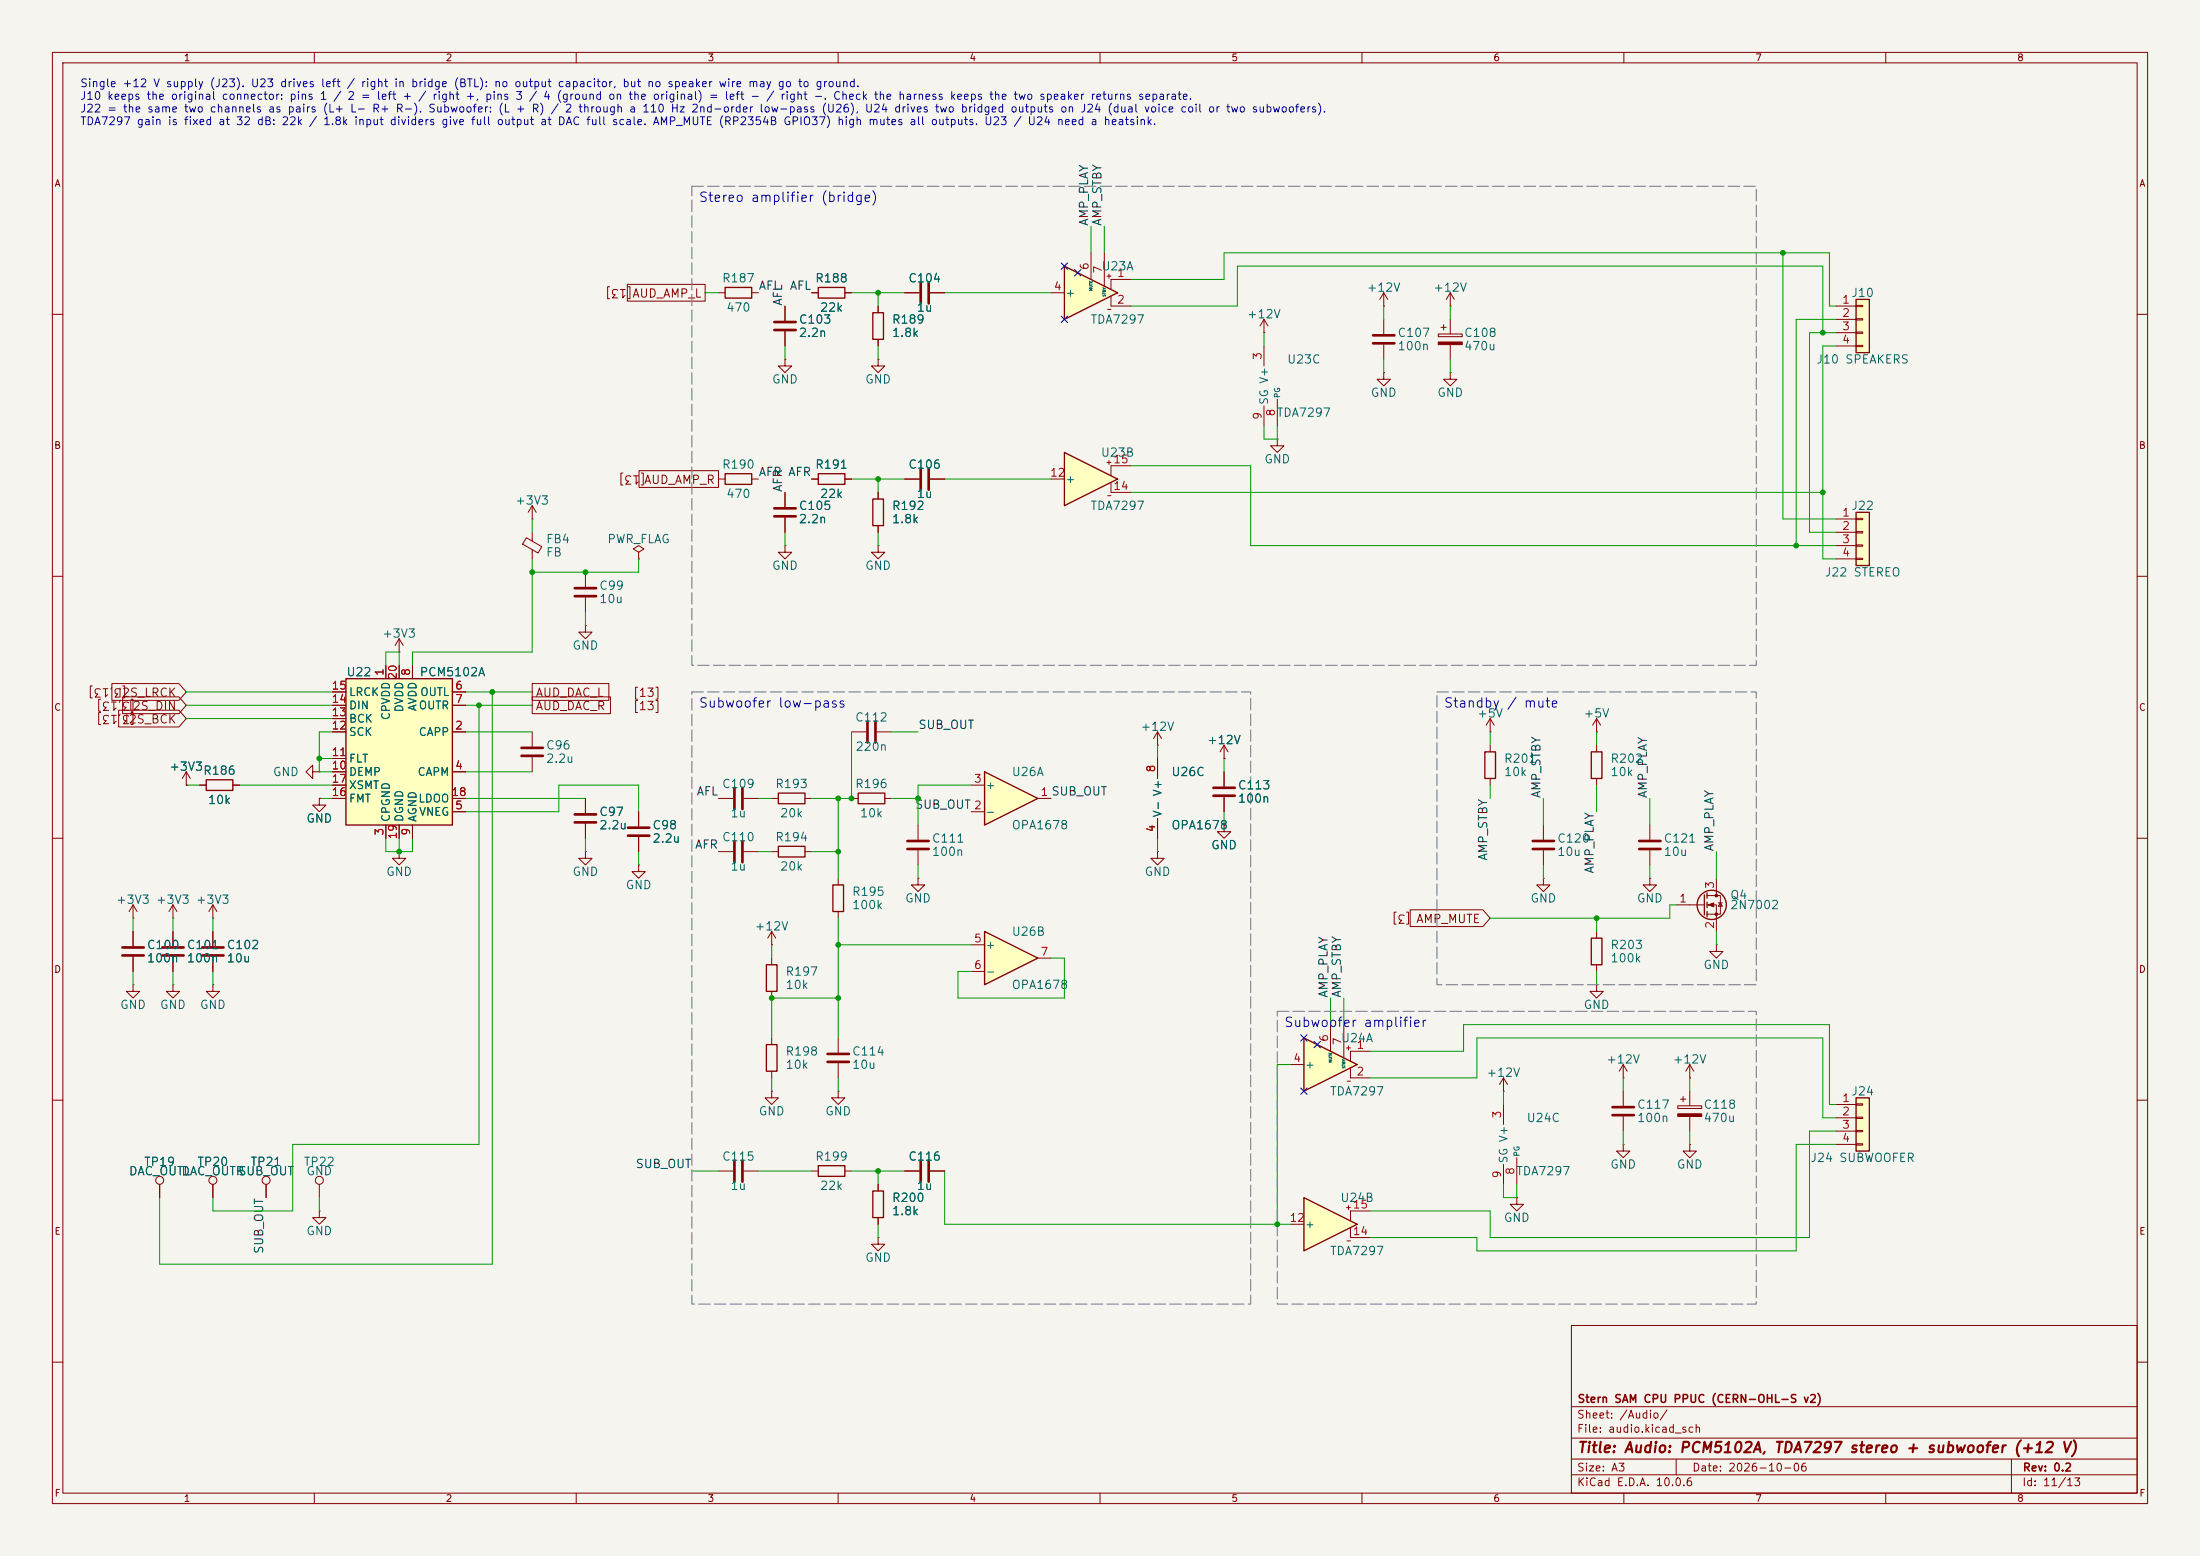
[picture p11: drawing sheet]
<svg xmlns="http://www.w3.org/2000/svg" width="420mm" height="297mm" viewBox="0 0 420 297" stroke-linecap="round" stroke-linejoin="round" font-family="sans-serif">
<path d="M0 0h420v297h-420z" fill="#f5f4ef" stroke="#f5f4ef" stroke-width=".19"/>
<g fill="none" stroke="#840000" stroke-width=".19">
<path d="M10 10h400v277h-400zM12 12h396v273h-396zM60 10v2M110 10v2M160 10v2M210 10v2M260 10v2M310 10v2M360 10v2M167.6 58.4v1.3M172.7 55.9h2.8M177.5 55.9h2.8"/>
<path d="M10 60h2M167.6 68.6v1.3h1.3l-1.3 1.2-1.2-1.2h1.2M167.6 68.6h.1M167.6 64.8v1.2M408 60h2M172.7 91.4h2.8M177.5 91.4h2.8M10 110h2M408 110h2M10 160h2M38.1 149.9h1.3M44.4 149.9h1.3"/>
<path d="M59.7 147.3v-1.2l-1.3 1.2 1.3 1.3v-1.3h1.3M61 152.4v1.3h1.2l-1.2 1.2-1.3-1.2h1.3M61 152.4h.1M61 147.3h.1M304.8 142.2v1.3M304.8 148.6v1.3M408 160h2M175.3 167.6v1.3h1.2l-1.2 1.3-1.3-1.3h1.3M175.3 167.6h.1M160 198.1v2.8M10 210h2M147.3 208.3v1.3h1.3l-1.3 1.2-1.3-1.2h1.3"/>
<path d="M147.3 208.3h.1M160 208.3v1.3h1.3l-1.3 1.2-1.3-1.2h1.3M160 208.3h.1M160 202.9v2.8M408 210h2M137.2 223.5h2.8M142 223.5h2.8M154.9 223.5h1.3M161.3 223.5h1.3M167.6 226.1v1.2M167.6 232.4v1.3M172.7 223.5h2.8"/>
<path d="M177.5 223.5h2.8M300 253h108v32h-108zM10 260h2M300 278.5h108M300 274.5h108M300 268.5h108M320 278.5v3M384 278.5v6.5M408 260h2M60 285v2M110 285v2M160 285v2"/>
<path d="M210 285v2M260 285v2M300 281.5h108M310 285v2M360 285v2"/>
</g>
<path d="M175.8 53.8v4.1M177.3 53.8v4.1M175.8 89.4v4.1M177.3 89.4v4.1M158 201.2h4.1M158 202.7h4.1M140.2 221.5v4.1M141.7 221.5v4.1M175.8 221.5v4.1M177.3 221.5v4.1" fill="none" stroke="#840000" stroke-width=".51"/>
<path d="M166.6 59.7h2.1v5.1h-2.1zM39.4 148.8h5v2.1h-5zM303.8 143.5h2v5.1h-2zM156.2 222.5h5.1v2h-5.1zM166.6 227.3h2.1v5.1h-2.1z" fill="none" stroke="#840000" stroke-width=".25"/>
<path d="M66 129.5h20.4v28h-20.4z" fill="#ffffc2"/>
<path d="M66 129.5h20.4v28h-20.4zM283.5 143.5h2v5.1h-2zM148.6 161.5h5.1v2.1h-5.1z" fill="none" stroke="#840000" stroke-width=".25"/>
<g fill="none" stroke="#840000" stroke-width=".19">
<path d="M149.9 94v2.8M149.9 98.8v2.8M149.9 104.1v1.3h1.2l-1.2 1.3-1.3-1.3h1.3M149.9 104.1h.1M63.5 139.7h2.5M63.5 132.1h2.5M63.5 134.6h2.5M63.5 137.2h2.5M73.7 127v2.5M76.2 127v2.5M78.7 127v2.5M86.4 139.7h2.5"/>
<path d="M86.4 132.1h2.5M86.4 134.6h2.5M304.8 139.7h.1M304.8 137.2l-.8 1.2M304.8 137.2l.8 1.2M304.8 137.2v2.5M63.5 147.3h2.5M63.5 144.8h2.5M63.5 152.4h2.5M63.5 149.9h2.5M73.7 157.5v2.5M76.2 157.5v2.5"/>
<path d="M78.7 157.5v2.5M86.4 147.3h2.5M86.4 154.9h2.5M86.4 152.4h2.5M284.5 142.2v1.3M284.5 148.6v1.3M147.3 162.6h1.3M153.7 162.6h1.2"/>
</g>
<path d="M147.8 97h4.1M147.8 98.6h4.1" fill="none" stroke="#840000" stroke-width=".51"/>
<path d="M248.9 228.6l10.2 5.1-10.2 5.1z" fill="#ffffc2"/>
<path d="M246.4 233.7h2.5M257 230.5h.8M257.2 236.9h.6M257.4 230.1v.8M257.8 234.3v1.9h3.8M261.6 231.1h-3.8v1.9" fill="none" stroke="#840000" stroke-width=".19"/>
<path d="M248.9 228.6l10.2 5.1-10.2 5.1z" fill="none" stroke="#840000" stroke-width=".25"/>
<path d="M248.9 198.1l10.2 5.1-10.2 5.1z" fill="#ffffc2"/>
<g fill="none" stroke="#840000" stroke-width=".19">
<path d="M137.2 55.9h1.2M143.5 55.9h1.3M149.9 58.4v2.8M154.9 55.9h1.3M161.3 55.9h1.3M149.9 68.6v1.3h1.2l-1.2 1.2-1.3-1.2h1.3M149.9 68.6h.1M149.9 63.2v2.8M101.6 99.1h.1M101.6 96.5v2.6M101.6 96.5l-.8 1.3M101.6 96.5l.8 1.3"/>
<path d="M137.2 91.4h1.2M143.5 91.4h1.3M154.9 91.4h1.3M161.3 91.4h1.3M167.6 94v1.3M100.5 102.6l2.9 1.7-.7 1.3-2.9-1.7zM101.6 101.6v1.7M101.6 104.9v1.8M111.8 119.4v1.3h1.2l-1.2 1.2-1.3-1.2h1.3M111.8 119.4h.1M111.8 109.2v2.8M111.8 114v2.8"/>
<path d="M121.9 105.4l1-.6-1-.7-1 .7 1 .6v1.3M121.9 106.7h.1M167.6 104.1v1.3h1.3l-1.3 1.3-1.2-1.3h1.2M167.6 104.1h.1M167.6 100.3v1.3M76.2 124.5h.1M76.2 121.9l-.8 1.3M76.2 121.9l.8 1.3M76.2 121.9v2.6M101.6 139.7v2.8M284.5 139.7h.1M284.5 137.2l-.8 1.2"/>
<path d="M284.5 137.2l.7 1.2M284.5 137.2v2.5M35.6 149.9h.1M35.6 147.3l-.8 1.3M35.6 147.3l.7 1.3M35.6 147.3v2.6M101.6 144.5v2.8M111.8 152.4v2.8M111.8 157.2v2.8M294.6 157.5v2.8M315 157.5v2.8M25.4 175.3h.1"/>
<path d="M25.4 172.7l-.8 1.3M25.4 172.7l.8 1.3M25.4 172.7v2.6M25.4 177.8v2.8M33 175.3h.1M33 172.7v2.6M33 177.8v2.8M33 172.7l-.7 1.3M33 172.7l.8 1.3M40.6 175.3h.1M40.6 172.7v2.6M40.6 177.8v2.8"/>
<path d="M40.6 172.7l-.7 1.3M40.6 172.7l.8 1.3M76.2 162.6v1.2h1.3l-1.3 1.3-1.3-1.3h1.3M76.2 162.6h.1M137.2 162.6h2.8M142 162.6h2.8M147.3 177.8v2.5M147.3 177.8l-.7 1.3M147.3 177.8l.8 1.3M294.6 167.6v1.3h1.3l-1.3 1.3-1.2-1.3h1.2M294.6 167.6h.1M294.6 162.3v2.8"/>
<path d="M304.8 177.8v1.3M315 162.3v2.8M25.4 188v1.2h1.3l-1.3 1.3-1.3-1.3h1.3M25.4 188h.1M25.4 182.6v2.8M33 188v1.2h1.3l-1.3 1.3-1.3-1.3h1.3M33 188h.1M33 182.6v2.8M40.6 188v1.2h1.3l-1.3 1.3-1.2-1.3h1.2M40.6 188h.1M40.6 182.6v2.8M147.3 180.3h.1"/>
<path d="M147.3 182.9v1.3M147.3 189.2v1.3M147.3 198.1v1.3M254 195.6v5.1M256.5 195.6v6.3M257.4 199.6v.8M304.8 188v1.2h1.3l-1.3 1.3-1.3-1.3h1.3M304.8 188h.1M304.8 184.2v1.2M327.7 180.3v1.3h1.2l-1.2 1.3-1.3-1.3h1.3M327.7 180.3h.1M147.3 204.5v1.2"/>
<path d="M246.4 203.2h2.5M257 200h.8M257.2 206.4h.6M257.8 203.8v1.9h3.8M261.6 200.7h-3.8v1.9M30.5 226.1v2.5M40.6 226.1v2.5"/>
<circle cx="30.5" cy="225.3" r=".76"/>
<circle cx="40.6" cy="225.3" r=".76"/>
</g>
<path d="M138.4 54.9h5.1v2h-5.1zM156.2 54.9h5.1v2h-5.1zM138.4 90.4h5.1v2.1h-5.1zM156.2 90.4h5.1v2.1h-5.1zM166.6 95.3h2.1v5h-2.1zM303.8 179.1h2v5.1h-2zM146.3 199.4h2v5.1h-2zM146.3 184.2h2v5h-2zM248.9 198.1l10.2 5.1-10.2 5.1z" fill="none" stroke="#840000" stroke-width=".25"/>
<g fill="none" stroke="#840000" stroke-width=".51">
<path d="M147.8 61.5h4.1M147.8 63h4.1M109.7 112.3h4.1M109.7 113.8h4.1M99.6 142.7h4M99.6 144.3h4M109.7 155.4h4.1M109.7 157h4.1M140.2 160.5v4.1M141.7 160.5v4.1M292.6 160.5h4.1M292.6 162.1h4.1"/>
<path d="M312.9 160.5h4.1M312.9 162.1h4.1M23.4 180.8h4M23.4 182.4h4M31 180.8h4.1M31 182.4h4.1M38.6 180.8h4.1M38.6 182.4h4.1"/>
</g>
<path d="M354.3 57.2h2.6v10.1h-2.6z" fill="#ffffc2"/>
<g fill="none" stroke="#840000" stroke-width=".25">
<path d="M354.3 57.2h2.6v10.1h-2.6zM163.8 151.4h5.1v2h-5.1zM325.4 170.8v3.8M325.9 170.4v1.1M325.9 172.2v1M325.9 174v1"/>
<circle cx="326.8" cy="172.7" r="2.79"/>
</g>
<g fill="none" stroke="#840000" stroke-width=".19">
<path d="M350.5 58.4h3.8M354.3 58.3h1.3v.2h-1.3zM241.3 66v3.9M241.3 77.5v3.8M243.8 76.2v5.1M264.2 71.1v1.3h1.2l-1.2 1.3-1.3-1.3h1.3M264.2 71.1h.1M350.5 61h3.8M350.5 63.5h3.8M350.5 66h3.8M354.3 60.8h1.3v.3h-1.3zM354.3 63.4h1.3v.2h-1.3z"/>
<path d="M354.3 65.9h1.3v.3h-1.3zM162.6 139.7h2.8M167.4 139.7h2.8M121.9 154.9v2.8M121.9 159.8v2.8M162.6 152.4h1.2M168.9 152.4h1.3M111.8 162.6v1.2h1.2l-1.2 1.3-1.3-1.3h1.3M111.8 162.6h.1M121.9 165.1v1.3h1.3l-1.3 1.2-1.3-1.2h1.3M121.9 165.1h.1M315 167.6v1.3h1.2l-1.2 1.3-1.3-1.3h1.3"/>
<path d="M315 167.6h.1M320 172.7h5.4M325.9 170.9h2.5v3.6h-2.5M325.9 172.7h1.8v5.1M327.7 167.6v3.3M328 172.3h.8M328.4 172.3l.4 .7h-.8zM50.8 226.1v2.5M61 231.1v1.3h1.2l-1.2 1.3-1.3-1.3h1.3M61 231.1h.1M61 226.1v2.5"/>
<circle cx="50.8" cy="225.3" r=".76"/>
<circle cx="61" cy="225.3" r=".76"/>
</g>
<g fill="#840000" stroke="#840000" stroke-width=".19">
<path d="M326.1 172.7l1.1-.4v.8z"/>
<circle cx="327.7" cy="170.9" r=".25"/>
<circle cx="327.7" cy="174.5" r=".25"/>
</g>
<path d="M165.6 137.7v4M167.1 137.7v4M119.9 158h4.1M119.9 159.5h4.1" fill="none" stroke="#840000" stroke-width=".51"/>
<path d="M188 147.3l10.1 5.1-10.1 5.1z" fill="#ffffc2"/>
<path d="M188 147.3l10.1 5.1-10.1 5.1z" fill="none" stroke="#840000" stroke-width=".25"/>
<path d="M264.2 61v2.8M264.2 65.8v2.8M185.4 154.9h2.6M185.4 149.9h2.6M198.1 152.4h2.6M233.7 157.5v1.3h1.2l-1.2 1.2-1.3-1.2h1.3M233.7 157.5h.1" fill="none" stroke="#840000" stroke-width=".19"/>
<path d="M262.1 64h4.1M262.1 65.5h4.1" fill="none" stroke="#840000" stroke-width=".51"/>
<path d="M203.2 50.8l10.2 5.1-10.2 5.1z" fill="#ffffc2"/>
<path d="M200.7 55.9h2.5M208.3 48.3v5M210.8 48.3v6.3M211.3 52.7h.8M211.5 59.1h.6M211.7 52.3v.8M212.1 56.5v1.9h3.8M215.9 53.3h-3.8v1.9" fill="none" stroke="#840000" stroke-width=".19"/>
<path d="M203.2 50.8l10.2 5.1-10.2 5.1z" fill="none" stroke="#840000" stroke-width=".25"/>
<path d="M354.3 97.8h2.6v10.2h-2.6z" fill="#ffffc2"/>
<path d="M354.3 97.8h2.6v10.2h-2.6z" fill="none" stroke="#840000" stroke-width=".25"/>
<path d="M350.5 99.1h3.8M354.3 98.9h1.3v.3h-1.3zM350.5 101.6h3.8M350.5 104.1h3.8M350.5 106.7h3.8M354.3 101.5h1.3v.2h-1.3zM354.3 104h1.3v.3h-1.3zM354.3 106.6h1.3v.2h-1.3z" fill="none" stroke="#840000" stroke-width=".19"/>
<path d="M354.3 209.6h2.6v10.1h-2.6z" fill="#ffffc2"/>
<path d="M148.6 151.4h5.1v2h-5.1zM159 168.9h2v5.1h-2zM354.3 209.6h2.6v10.1h-2.6z" fill="none" stroke="#840000" stroke-width=".25"/>
<g fill="none" stroke="#840000" stroke-width=".19">
<path d="M276.9 71.1v1.3h1.2l-1.2 1.3-1.3-1.3h1.3M276.9 71.1h.1M147.3 152.4h1.3M153.7 152.4h1.2M175.3 157.5v2.8M221 144.8v3.8M221 156.2v3.8M233.7 144.8h.1M233.7 142.2l-.8 1.3M233.7 142.2l.7 1.3M233.7 142.2v2.6M160 167.6v1.3"/>
<path d="M160 174v1.3M175.3 162.3v2.8M309.9 205.7h.1M309.9 203.2l-.8 1.3M309.9 203.2l.7 1.3M309.9 203.2v2.5M309.9 208.3v2.8M309.9 213.1v2.8M350.5 210.8h3.8M350.5 213.4h3.8M350.5 215.9h3.8M350.5 218.4h3.8"/>
<path d="M354.3 210.7h1.3v.2h-1.3zM354.3 213.2h1.3v.3h-1.3zM354.3 215.8h1.3v.2h-1.3zM354.3 218.3h1.3v.3h-1.3z"/>
</g>
<path d="M173.2 160.5h4.1M173.2 162.1h4.1M307.8 211.3h4.1M307.8 212.9h4.1" fill="none" stroke="#840000" stroke-width=".51"/>
<path d="M203.2 86.4l10.2 5-10.2 5.1z" fill="#ffffc2"/>
<g fill="none" stroke="#840000" stroke-width=".19">
<path d="M276.9 58.4h.1M276.9 55.9l-.8 1.3M276.9 55.9l.7 1.3M276.9 55.9v2.5M241.3 63.5h.1M241.3 61l-.8 1.2M241.3 61l.8 1.2M241.3 61v2.5M274.6 63.8h4.5v.5h-4.5zM275.1 62.5h1M275.6 62v1M276.9 61v2.8"/>
<path d="M276.9 65.8v2.8M200.7 91.4h2.5M211.3 88.3h.8M211.5 94.6h.6M211.7 87.9v.7M212.1 92.1v1.9h3.8M215.9 88.9h-3.8v1.9M243.8 83.8v1.3h1.3l-1.3 1.3-1.2-1.3h1.2M243.8 83.8h.1M137.2 152.4h2.8M142 152.4h2.8M233.7 147.3v2.8"/>
<path d="M233.7 152.1v2.8M221 162.6v1.2h1.2l-1.2 1.3-1.3-1.3h1.3M221 162.6h.1M287 208.3h.1M287 205.7v2.6M287 210.8v3.8M287 205.7l-.7 1.3M287 205.7l.8 1.3M309.9 218.4v1.3h1.2l-1.2 1.3-1.3-1.3h1.3M309.9 218.4h.1M322.6 218.4v1.3h1.2l-1.2 1.3-1.3-1.3h1.3M322.6 218.4h.1"/>
<path d="M167.6 236.2v1.3h1.3l-1.3 1.3-1.2-1.3h1.2M167.6 236.2h.1M287 222.2v3.9M289.6 221v5.1"/>
</g>
<path d="M203.2 86.4l10.2 5-10.2 5.1z" fill="none" stroke="#840000" stroke-width=".25"/>
<path d="M274.6 65.3h4.5v.5h-4.5z" fill="#840000" stroke="#840000" stroke-width=".19"/>
<path d="M140.2 150.4v4M141.7 150.4v4M231.6 150.4h4.1M231.6 151.9h4.1" fill="none" stroke="#840000" stroke-width=".51"/>
<path d="M188 177.8l10.1 5.1-10.1 5.1z" fill="#ffffc2"/>
<path d="M188 177.8l10.1 5.1-10.1 5.1z" fill="none" stroke="#840000" stroke-width=".25"/>
<g fill="none" stroke="#840000" stroke-width=".19">
<path d="M119.8 54.3h14.8v3.2h-14.8zM149.9 58.4v2.8M154.9 55.9h1.3M161.3 55.9h1.3M167.6 58.4v1.3M172.7 55.9h2.8M177.5 55.9h2.8M264.2 58.4h.1M264.2 55.9l-.8 1.3M264.2 55.9l.7 1.3M264.2 55.9v2.5M149.9 63.2v2.8"/>
<path d="M167.6 64.8v1.2M122 89.8h15.2v3.2h-15.2zM149.9 94v2.8M149.9 98.8v2.8M154.9 91.4h1.3M161.3 91.4h1.3M167.6 94v1.3M172.7 91.4h2.8M177.5 91.4h2.8M167.6 100.3v1.3M21.4 130.5h12.8l1.4 1.6-1.4 1.6h-12.8zM22.7 135.6h11.5l1.4 1.6-1.4 1.6h-11.5z"/>
<path d="M23.4 133h10.8l1.4 1.6-1.4 1.6h-10.8zM63.5 139.7h2.5M63.5 132.1h2.5M63.5 134.6h2.5M63.5 137.2h2.5M73.7 127v2.5M76.2 127v2.5M78.7 127v2.5M86.4 139.7h2.5M86.4 132.1h2.5M86.4 134.6h2.5M101.6 133h14.9v3.2h-14.9z"/>
<path d="M101.6 130.5h14.6v3.2h-14.6zM221 139.7l-.8 1.3M221 139.7l.7 1.3M221 139.7v2.5M35.6 149.9h.1M38.1 149.9h1.3M44.4 149.9h1.3M61 152.4h.1M63.5 149.9h2.5M63.5 147.3h2.5M63.5 144.8h2.5M63.5 152.4h2.5"/>
<path d="M73.7 157.5v2.5M76.2 157.5v2.5M78.7 157.5v2.5M86.4 147.3h2.5M86.4 154.9h2.5M86.4 152.4h2.5M111.8 152.4v2.8M111.8 157.2v2.8M121.9 154.9v2.8M121.9 159.8v2.8M221 142.2h.1M221 144.8v3.8"/>
<path d="M221 156.2v3.8M233.7 157.5h.1M233.7 144.8h.1M233.7 147.3v2.8M233.7 152.1v2.8M25.4 177.8v2.8M33 177.8v2.8M40.6 177.8v2.8M269.2 173.7h13.9l1.4 1.6-1.4 1.6h-13.9zM25.4 182.6v2.8M33 182.6v2.8M40.6 182.6v2.8"/>
<path d="M185.4 180.3h2.6M185.4 185.4h2.6M198.1 182.9h2.6M320.3 211.1h4.6v.5h-4.6zM320.8 209.8h1M321.3 209.3v1M322.6 205.7h.1M322.6 203.2l-.8 1.3M322.6 203.2l.7 1.3M322.6 203.2v2.5M322.6 208.3v2.8M322.6 213.1v2.8"/>
<path d="M30.5 226.1v2.5M40.6 226.1v2.5M50.8 226.1v2.5M167.6 226.1v1.2M167.6 232.4v1.3M172.7 223.5h2.8M177.5 223.5h2.8M289.6 228.6v1.3h1.2l-1.2 1.2-1.3-1.2h1.3M289.6 228.6h.1"/>
</g>
<path d="M320.3 212.6h4.6v.5h-4.6z" fill="#840000" stroke="#840000" stroke-width=".19"/>
<g fill="none" stroke="#009600" stroke-width=".19">
<path d="M134.6 55.9h2.6M162.6 55.9h10.1M167.6 55.9v2.5M180.3 55.9h20.4M208.3 43.2v5.1M210.8 43.2v5.1M215.9 58.4h20.3v-7.6h111.8v12.7M215.9 53.3h17.8v-5h115.5v10.1h1.3M264.2 58.4v2.6M276.9 58.4v2.6M340.4 48.3v50.8h10.1M149.9 66v2.6"/>
<path d="M167.6 66v2.6M241.3 63.5v2.5M264.2 68.6v2.5M276.9 68.6v2.5M350.5 66h-2.5v40.7h2.5M350.5 61h-7.6v43.1M350.5 63.5h-5.1v38.1h5.1M101.6 99.1v2.5M162.6 91.4h10.1M167.6 91.4v2.6M180.3 91.4h20.4M215.9 88.9h22.9v15.2h111.7"/>
<path d="M215.9 94h132.1M241.3 81.3v2.5h2.5v-2.5M101.6 106.7v17.8h-22.9v2.5M111.8 116.8v2.6M121.9 106.7v2.5h-20.3M149.9 101.6v2.5M167.6 101.6v2.5M35.6 134.6h27.9M35.6 132.1h27.9M35.6 137.2h27.9M63.5 139.7h-2.5v7.6h2.5M73.7 127v-2.5h2.5v2.5"/>
<path d="M88.9 139.7h12.7M88.9 134.6h12.7M88.9 132.1h12.7M91.4 134.6v83.8h-35.5v12.7h-15.3v-2.5M94 132.1v109.2h-63.5v-12.7M162.6 139.7v12.7h-7.7M170.2 139.7h5.1M284.5 139.7v2.5M304.8 139.7v2.5M35.6 149.9h2.5M45.7 149.9h17.8M61 152.4h2.5"/>
<path d="M61 144.8h2.5M88.9 154.9h17.8v-5h15.2v5M88.9 147.3h12.7M88.9 152.4h22.9M144.8 152.4h2.5M160 152.4v15.2M170.2 152.4h5.1M185.4 149.9h-10.1v7.6M221 142.2v2.6M233.7 144.8v2.5M233.7 154.9v2.6M284.5 149.9v2.5"/>
<path d="M294.6 152.4v5.1M304.8 149.9v5M315 152.4v5.1M25.4 175.3v2.5M33 175.3v2.5M40.6 175.3v2.5M73.7 160v2.6h5v-2.6M76.2 160v2.6M111.8 160v2.6M121.9 162.6v2.5M144.8 162.6h2.5M154.9 162.6h5.1"/>
<path d="M160 175.3v22.8M175.3 165.1v2.5M221 160v2.6M294.6 165.1v2.5M304.8 175.3v2.5M315 165.1v2.5M320 172.7h-1.2v2.6h-34.3M327.7 162.6v5M327.7 177.8v2.5M25.4 185.4v2.6M33 185.4v2.6M40.6 185.4v2.6"/>
<path d="M147.3 180.3v2.6M160 190.5h-12.7v7.6M160 180.3h25.4M200.7 182.9h2.5v7.6h-20.3v-5.1h2.5M254 190.5v5.1M256.5 190.5v5.1M304.8 185.4v2.6M147.3 205.7v2.6M160 205.7v2.6M246.4 203.2h-2.6v30.5M261.6 205.7h20.3v-7.6h66.1v15.3h2.5M261.6 200.7h17.8v-5.1h69.8v15.2h1.3"/>
<path d="M287 208.3v2.5M309.9 205.7v2.6M309.9 215.9v2.5M322.6 205.7v2.6M322.6 215.9v2.5M350.5 218.4h-7.6v20.4h-61v-2.6h-20.3M350.5 215.9h-5.1v20.3h-60.9v-5.1h-22.9M61 228.6v2.5M132.1 223.5h5.1M144.8 223.5h10.1M162.6 223.5h10.1M167.6 223.5v2.6"/>
<path d="M167.6 233.7v2.5M180.3 223.5v10.2h66.1M287 226.1v2.5h2.6v-2.5"/>
</g>
<path d="M202.6 50.2l1.2 1.2M203.8 50.2l-1.2 1.2M205.1 51.5l1.2 1.2M206.3 51.5l-1.2 1.2M202.6 60.4l1.2 1.2M203.8 60.4l-1.2 1.2M248.3 197.5l1.2 1.2M249.5 197.5l-1.2 1.2M250.9 198.8l1.2 1.2M252.1 198.8l-1.2 1.2M248.3 207.7l1.2 1.2M249.5 207.7l-1.2 1.2" fill="none" stroke="#000084" stroke-width=".19"/>
<path d="M132.1 35.6h203.2v91.4h-203.2zM132.1 132.1h106.7v116.8h-106.7zM274.3 132.1h61v55.9h-61zM243.8 193h91.5v55.9h-91.5z" fill="none" stroke="#787878" stroke-width=".2" stroke-dasharray="2.2 .8"/>
<g fill="#009600" stroke="#009600" stroke-width=".19">
<circle cx="160" cy="190.5" r=".46"/>
<circle cx="147.3" cy="190.5" r=".46"/>
<circle cx="160" cy="180.3" r=".46"/>
<circle cx="243.8" cy="233.7" r=".46"/>
<circle cx="167.6" cy="223.5" r=".46"/>
<circle cx="61" cy="144.8" r=".46"/>
<circle cx="76.2" cy="162.6" r=".46"/>
<circle cx="160" cy="152.4" r=".46"/>
<circle cx="160" cy="162.6" r=".46"/>
<circle cx="162.6" cy="152.4" r=".46"/>
<circle cx="175.3" cy="152.4" r=".46"/>
<circle cx="91.4" cy="134.6" r=".46"/>
<circle cx="94" cy="132.1" r=".46"/>
<circle cx="111.8" cy="109.2" r=".46"/>
<circle cx="101.6" cy="109.2" r=".46"/>
<circle cx="304.8" cy="175.3" r=".46"/>
<circle cx="167.6" cy="55.9" r=".46"/>
<circle cx="167.6" cy="91.4" r=".46"/>
<circle cx="340.4" cy="48.3" r=".46"/>
<circle cx="348" cy="94" r=".46"/>
<circle cx="342.9" cy="104.1" r=".46"/>
<circle cx="348" cy="63.5" r=".46"/>
</g>
<text font-size="2" fill="#840000" x="301" y="277.8">Title: Audio: PCM5102A, TDA7297 stereo + subwoofer (+12 V)</text>
<g font-size="1.8" fill="#0000c2">
<text x="133.3" y="39">Stereo amplifier (bridge)</text>
<text x="133.3" y="135.5">Subwoofer low-pass</text>
<text x="275.5" y="135.5">Standby / mute</text>
<text x="245" y="196.5">Subwoofer amplifier</text>
</g>
<g font-size="1.6" fill="#0f0f0f">
<text x="208.1" y="43.2" transform="rotate(-90 208.1 43.2)">AMP_PLAY</text>
<text x="210.7" y="43.2" transform="rotate(-90 210.7 43.2)">AMP_STBY</text>
<text x="149.7" y="58.5" transform="rotate(-90 149.7 58.5)">AFL</text>
<text x="150.6" y="55.7">AFL</text>
<text x="149.7" y="94" transform="rotate(-90 149.7 94)">AFR</text>
<text x="150.3" y="91.3">AFR</text>
<text x="175.2" y="139.5">SUB_OUT</text>
<text x="132.9" y="152.2">AFL</text>
<text x="174.6" y="154.8">SUB_OUT 2</text>
<text x="294.5" y="152.5" transform="rotate(-90 294.5 152.5)">AMP_STBY</text>
<text x="314.8" y="152.5" transform="rotate(-90 314.8 152.5)">AMP_PLAY</text>
<text x="132.6" y="162.4">AFR</text>
<text x="284.3" y="164.4" transform="rotate(-90 284.3 164.4)">AMP_STBY</text>
<text x="304.6" y="166.9" transform="rotate(-90 304.6 166.9)">AMP_PLAY</text>
<text x="327.5" y="162.6" transform="rotate(-90 327.5 162.6)">AMP_PLAY</text>
<text x="253.8" y="190.6" transform="rotate(-90 253.8 190.6)">AMP_PLAY</text>
<text x="256.4" y="190.6" transform="rotate(-90 256.4 190.6)">AMP_STBY</text>
<text x="121.2" y="223.4">SUB_OUT</text>
<text x="50.6" y="239.5" transform="rotate(-90 50.6 239.5)">SUB_OUT</text>
</g>
<g font-size="1.6" fill="#006464">
<text x="210.2" y="52">U23A</text>
<text x="137.7" y="54.3">R187</text>
<text x="138.5" y="59.9">470</text>
<text x="155.5" y="54.3">R188</text>
<text x="156.4" y="59.9">22k</text>
<text x="173.3" y="54.3">C104</text>
<text x="174.9" y="59.9">1u</text>
<text x="260.8" y="56.1">+12V</text>
<text x="273.5" y="56.1">+12V</text>
<text x="353.3" y="57.1">J10</text>
<text x="152.4" y="62.2">C103</text>
<text x="152.4" y="64.7">2.2n</text>
<text x="170.2" y="62.2">R189</text>
<text x="170.2" y="64.7">1.8k</text>
<text x="208.1" y="62.2">TDA7297</text>
<text x="237.9" y="61.2">+12V</text>
<text x="266.7" y="64.7">C107</text>
<text x="279.4" y="64.7">C108</text>
<text x="245.6" y="69.8">U23C</text>
<text x="266.7" y="67.3">100n</text>
<text x="279.4" y="67.3">470u</text>
<text x="346.6" y="69.8">J10 SPEAKERS</text>
<text x="147.3" y="73.6">GND</text>
<text x="165" y="73.6">GND</text>
<text x="261.6" y="76.1">GND</text>
<text x="274.3" y="76.1">GND</text>
<text x="243.6" y="80">TDA7297</text>
<text x="137.7" y="89.9">R190</text>
<text x="155.5" y="89.9">R191</text>
<text x="173.3" y="89.9">C106</text>
<text x="210" y="87.6">U23B</text>
<text x="241.2" y="88.8">GND</text>
<text x="138.5" y="95.5">470</text>
<text x="156.4" y="95.5">22k</text>
<text x="174.9" y="95.5">1u</text>
<text x="98.2" y="96.7">+3V3</text>
<text x="152.4" y="97.7">C105</text>
<text x="152.4" y="100.3">2.2n</text>
<text x="170.2" y="97.7">R192</text>
<text x="170.2" y="100.3">1.8k</text>
<text x="208.1" y="97.7">TDA7297</text>
<text x="353.3" y="97.7">J22</text>
<text x="104.1" y="104.1">FB4</text>
<text x="104.1" y="106.6">FB</text>
<text x="115.8" y="104.1">PWR_FLAG</text>
<text x="114.3" y="113">C99</text>
<text x="147.3" y="109.2">GND</text>
<text x="165" y="109.2">GND</text>
<text x="348.2" y="110.4">J22 STEREO</text>
<text x="114.3" y="115.5">10u</text>
<text x="72.8" y="122.1">+3V3</text>
<text x="109.2" y="124.4">GND</text>
<text x="66" y="129.5">U22</text>
<text x="80" y="129.5">PCM5102A</text>
<text x="281.9" y="137.4">+5V</text>
<text x="302.2" y="137.4">+5V</text>
<text x="104.1" y="143.5">C96</text>
<text x="163.1" y="138.1">C112</text>
<text x="163.2" y="143.7">220n</text>
<text x="217.6" y="139.9">+12V</text>
<text x="230.3" y="142.4">+12V</text>
<text x="32.2" y="147.5">+3V3</text>
<text x="38.7" y="148.3">R186</text>
<text x="52" y="148.5">GND</text>
<text x="104.1" y="146">2.2u</text>
<text x="193" y="148.5">U26A</text>
<text x="223.5" y="148.5">U26C</text>
<text x="287" y="146">R201</text>
<text x="287" y="148.5">10k</text>
<text x="307.3" y="146">R202</text>
<text x="307.3" y="148.5">10k</text>
<text x="39.6" y="153.9">10k</text>
<text x="137.7" y="150.8">C109</text>
<text x="147.9" y="150.8">R193</text>
<text x="163.1" y="150.8">R196</text>
<text x="236.2" y="151.1">C113</text>
<text x="236.2" y="153.6">100n</text>
<text x="58.4" y="157.4">GND</text>
<text x="114.3" y="156.2">C97</text>
<text x="114.3" y="158.7">2.2u</text>
<text x="124.4" y="158.7">C98</text>
<text x="124.4" y="161.2">2.2u</text>
<text x="137.7" y="161">C110</text>
<text x="139.3" y="156.4">1u</text>
<text x="147.9" y="161">R194</text>
<text x="148.8" y="156.4">20k</text>
<text x="164" y="156.4">10k</text>
<text x="177.8" y="161.2">C111</text>
<text x="193" y="158.7">OPA1678</text>
<text x="223.5" y="158.7">OPA1678</text>
<text x="297.2" y="161.2">C120</text>
<text x="317.5" y="161.2">C121</text>
<text x="73.6" y="167.6">GND</text>
<text x="109.2" y="167.6">GND</text>
<text x="139.3" y="166.6">1u</text>
<text x="148.8" y="166.6">20k</text>
<text x="177.8" y="163.8">100n</text>
<text x="218.4" y="167.6">GND</text>
<text x="231.1" y="162.5">GND</text>
<text x="297.2" y="163.8">10u</text>
<text x="317.5" y="163.8">10u</text>
<text x="22" y="172.9">+3V3 +3V3 +3V3</text>
<text x="119.3" y="170.1">GND</text>
<text x="162.5" y="171.4">R195</text>
<text x="162.5" y="173.9">100k</text>
<text x="172.7" y="172.7">GND</text>
<text x="292" y="172.7">GND</text>
<text x="312.4" y="172.7">GND</text>
<text x="330.2" y="172">Q4</text>
<text x="330.2" y="173.9">2N7002</text>
<text x="144" y="178">+12V</text>
<text x="193" y="179">U26B</text>
<text x="27.9" y="181.6">C100</text>
<text x="27.9" y="184.1">100n</text>
<text x="35.5" y="181.6">C101</text>
<text x="35.5" y="184.1">100n</text>
<text x="43.2" y="181.6">C102</text>
<text x="43.2" y="184.1">10u</text>
<text x="307.3" y="181.6">R203</text>
<text x="307.3" y="184.1">100k</text>
<text x="325.1" y="185.4">GND</text>
<text x="149.8" y="186.6">R197</text>
<text x="149.8" y="189.2">10k</text>
<text x="193" y="189.2">OPA1678</text>
<text x="22.8" y="193">GND</text>
<text x="30.4" y="193">GND</text>
<text x="38" y="193">GND</text>
<text x="302.2" y="193">GND</text>
<text x="149.8" y="201.9">R198</text>
<text x="162.5" y="201.9">C114</text>
<text x="255.9" y="199.3">U24A</text>
<text x="306.5" y="203.4">+12V</text>
<text x="319.2" y="203.4">+12V</text>
<text x="149.8" y="204.4">10k</text>
<text x="162.5" y="204.4">10u</text>
<text x="253.8" y="209.5">TDA7297</text>
<text x="283.7" y="205.9">+12V</text>
<text x="353.3" y="209.5">J24</text>
<text x="144.7" y="213.3">GND</text>
<text x="157.4" y="213.3">GND</text>
<text x="291.3" y="214.6">U24C</text>
<text x="312.4" y="212">C117</text>
<text x="312.4" y="214.6">100n</text>
<text x="325.1" y="212">C118</text>
<text x="325.1" y="214.6">470u</text>
<text x="137.7" y="221.9">C115</text>
<text x="155.5" y="221.9">R199</text>
<text x="173.3" y="221.9">C116</text>
<text x="24.5" y="224.7">DAC_OUTL</text>
<text x="27.4" y="223">TP19</text>
<text x="34.5" y="224.7">DAC_OUTR</text>
<text x="37.5" y="223">TP20</text>
<text x="45.3" y="224.7">SUB_OUT</text>
<text x="47.7" y="223">TP21</text>
<text x="57.9" y="223">TP22</text>
<text x="58.4" y="224.7">GND</text>
<text x="139.3" y="227.5">1u</text>
<text x="156.4" y="227.5">22k</text>
<text x="174.9" y="227.5">1u</text>
<text x="289.3" y="224.7">TDA7297</text>
<text x="307.3" y="223.5">GND</text>
<text x="320" y="223.5">GND</text>
<text x="345.5" y="222.2">J24 SUBWOOFER</text>
<text x="170.2" y="229.8">R200</text>
<text x="170.2" y="232.4">1.8k</text>
<text x="255.8" y="229.8">U24B</text>
<text x="287" y="233.6">GND</text>
<text x="58.4" y="236.2">GND</text>
<text x="253.8" y="240">TDA7297</text>
<text x="165" y="241.2">GND</text>
</g>
<g font-size="1.6" fill="#840000">
<text x="120.6" y="57.2">AUD_AMP_L</text>
<text x="120.9" y="54.8" transform="rotate(-180 120.9 54.8)">[13]</text>
<text x="122.8" y="92.8">AUD_AMP_R</text>
<text x="123.4" y="90.3" transform="rotate(-180 123.4 90.3)">[13]</text>
<text x="24.4" y="131" transform="rotate(-180 24.4 131)">[3,13]</text>
<text x="22.4" y="133.4">I2S_LRCK</text>
<text x="24.4" y="136">I2S_DIN</text>
<text x="26" y="136.1" transform="rotate(-180 26 136.1)">[3,13]</text>
<text x="26" y="133.5" transform="rotate(-180 26 133.5)">[3,13]</text>
<text x="102.1" y="136">AUD_DAC_R</text>
<text x="102.1" y="133.4">AUD_DAC_L</text>
<text x="120.7" y="136">[13]</text>
<text x="120.7" y="133.4">[13]</text>
<text x="23.7" y="138.5">I2S_BCK</text>
<text x="269.5" y="174.2" transform="rotate(-180 269.5 174.2)">[3]</text>
<text x="270.2" y="176.6">AMP_MUTE</text>
</g>
<g font-size="1.5" fill="#0000c2">
<text x="15.2" y="17">Single +12 V supply (J23). U23 drives left / right in bridge (BTL): no output capacitor, but no speaker wire may go to ground.</text>
<text x="15.2" y="19.4">J10 keeps the original connector: pins 1 / 2 = left + / right +, pins 3 / 4 (ground on the original) = left - / right -. Check the harness keeps the two speaker returns separate.</text>
<text x="15.2" y="21.8">J22 = the same two channels as pairs (L+ L- R+ R-). Subwoofer: (L + R) / 2 through a 110 Hz 2nd-order low-pass (U26), U24 drives two bridged outputs on J24 (dual voice coil or two subwoofers).</text>
<text x="15.2" y="24.3">TDA7297 gain is fixed at 32 dB: 22k / 1.8k input dividers give full output at DAC full scale. AMP_MUTE (RP2354B GPIO37) high mutes all outputs. U23 / U24 need a heatsink.</text>
</g>
<g font-size="1.5" fill="#a90000">
<text x="208.2" y="51.7" transform="rotate(-90 208.2 51.7)">6</text>
<text x="210.7" y="52.3" transform="rotate(-90 210.7 52.3)">7</text>
<text x="213.1" y="53.2">1</text>
<text x="201.1" y="55.8">4</text>
<text x="213.1" y="58.3">2</text>
<text x="351.6" y="58.3">1</text>
<text x="351.6" y="60.9">2</text>
<text x="351.6" y="63.4">3</text>
<text x="351.6" y="65.9">4</text>
<text x="241.2" y="68.8" transform="rotate(-90 241.2 68.8)">3</text>
<text x="241.2" y="80.2" transform="rotate(-90 241.2 80.2)">9</text>
<text x="243.7" y="79.6" transform="rotate(-90 243.7 79.6)">8</text>
<text x="212.4" y="88.8">15</text>
<text x="200.4" y="91.3">12</text>
<text x="212.4" y="93.9">14</text>
<text x="351.6" y="99">1</text>
<text x="351.6" y="101.5">2</text>
<text x="351.6" y="104">3</text>
<text x="351.6" y="106.6">4</text>
<text x="63.2" y="132">15</text>
<text x="73.6" y="129.1" transform="rotate(-90 73.6 129.1)">1</text>
<text x="76.1" y="129.8" transform="rotate(-90 76.1 129.8)">20</text>
<text x="78.6" y="129.1" transform="rotate(-90 78.6 129.1)">8</text>
<text x="86.8" y="132">6</text>
<text x="63.2" y="137.1">13</text>
<text x="63.2" y="134.5">14</text>
<text x="86.8" y="134.5">7</text>
<text x="63.2" y="139.6">12</text>
<text x="86.8" y="139.6">2</text>
<text x="63.2" y="147.2">10</text>
<text x="63.2" y="144.7">11</text>
<text x="63.2" y="149.8">17</text>
<text x="86.8" y="147.2">4</text>
<text x="185.8" y="149.8">3</text>
<text x="220.9" y="147.5" transform="rotate(-90 220.9 147.5)">8</text>
<text x="63.2" y="152.3">16</text>
<text x="86.1" y="152.3">18</text>
<text x="86.8" y="154.8">5</text>
<text x="198.5" y="152.3">1 SUB_OUT</text>
<text x="73.6" y="159.6" transform="rotate(-90 73.6 159.6)">3</text>
<text x="76.1" y="160.3" transform="rotate(-90 76.1 160.3)">19</text>
<text x="78.6" y="159.6" transform="rotate(-90 78.6 159.6)">9</text>
<text x="220.9" y="159" transform="rotate(-90 220.9 159)">4</text>
<text x="320.4" y="172.6">1</text>
<text x="327.6" y="169.8" transform="rotate(-90 327.6 169.8)">3</text>
<text x="327.6" y="177.4" transform="rotate(-90 327.6 177.4)">2</text>
<text x="185.8" y="180.2">5</text>
<text x="185.8" y="185.3">6</text>
<text x="198.5" y="182.8">7</text>
<text x="246.8" y="203.1">4</text>
<text x="253.9" y="199" transform="rotate(-90 253.9 199)">6</text>
<text x="256.4" y="199.6" transform="rotate(-90 256.4 199.6)">7</text>
<text x="258.9" y="200.6">1</text>
<text x="258.9" y="205.6">2</text>
<text x="286.9" y="213.6" transform="rotate(-90 286.9 213.6)">3</text>
<text x="351.6" y="210.7">1</text>
<text x="351.6" y="213.3">2</text>
<text x="351.6" y="215.8">3</text>
<text x="351.6" y="218.3">4</text>
<text x="286.9" y="225" transform="rotate(-90 286.9 225)">9</text>
<text x="289.5" y="224.4" transform="rotate(-90 289.5 224.4)">8</text>
<text x="246.1" y="233.6">12</text>
<text x="258.1" y="231">15</text>
<text x="258.1" y="236.1">14</text>
</g>
<g font-size="1.5" fill="#006464">
<text x="203.3" y="57">+</text>
<text x="242.4" y="77.4" transform="rotate(-90 242.4 77.4)">SG V+</text>
<text x="203.3" y="92.6">+</text>
<text x="66.5" y="135.8">DIN</text>
<text x="66.5" y="133.2">LRCK</text>
<text x="74.8" y="137.6" transform="rotate(-90 74.8 137.6)">CPVDD</text>
<text x="77.3" y="136.1" transform="rotate(-90 77.3 136.1)">DVDD</text>
<text x="79.8" y="135.8">OUTR</text>
<text x="79.9" y="135.9" transform="rotate(-90 79.9 135.9)">AVDD</text>
<text x="80.1" y="133.2">OUTL</text>
<text x="66.5" y="140.8">SCK</text>
<text x="66.5" y="138.3">BCK</text>
<text x="79.8" y="140.8">CAPP</text>
<text x="66.5" y="148.5">DEMP</text>
<text x="66.5" y="145.9">FLT</text>
<text x="79.6" y="148.5">CAPM</text>
<text x="66.5" y="153.5">FMT</text>
<text x="66.5" y="151">XSMT</text>
<text x="79.7" y="153.5">LDOO</text>
<text x="188" y="151">+</text>
<text x="74.8" y="157" transform="rotate(-90 74.8 157)">CPGND</text>
<text x="77.3" y="157" transform="rotate(-90 77.3 157)">DGND</text>
<text x="79.9" y="157" transform="rotate(-90 79.9 157)">AGND</text>
<text x="79.9" y="156.1">VNEG</text>
<text x="188" y="156.1">-</text>
<text x="222.1" y="156.1" transform="rotate(-90 222.1 156.1)">V- V+</text>
<text x="188" y="181.5">+</text>
<text x="188" y="186.6">-</text>
<text x="249" y="204.3">+</text>
<text x="288.2" y="222.2" transform="rotate(-90 288.2 222.2)">SG V+</text>
<text x="249" y="234.8">+</text>
</g>
<g font-size="1.5" fill="#840000">
<text x="301" y="268.1">Stern SAM CPU PPUC (CERN-OHL-S v2)</text>
<text x="300.9" y="273.8">File: audio.kicad_sch</text>
<text x="300.9" y="271.1">Sheet: /Audio/</text>
<text x="300.9" y="281.2">Size: A3</text>
<text x="322.9" y="281.2">Date: 2026-10-06</text>
<text x="386" y="281.2">Rev: 0.2</text>
<text x="300.9" y="284">KiCad E.D.A. 10.0.6</text>
<text x="385.9" y="284">Id: 11/13</text>
</g>
<g font-size="1.3" fill="#840000">
<text x="35" y="12">1</text>
<text x="85" y="12">2</text>
<text x="135" y="12">3</text>
<text x="185" y="12">4</text>
<text x="235" y="12">5</text>
<text x="285" y="12">6</text>
<text x="335" y="12">7</text>
<text x="385" y="12">8</text>
<text x="10.3" y="36">A</text>
<text x="408.3" y="36">A</text>
<text x="10.2" y="86">B</text>
<text x="408.2" y="86">B</text>
<text x="10.2" y="136">C</text>
<text x="408.2" y="136">C</text>
<text x="10.2" y="186">D</text>
<text x="408.2" y="186">D</text>
<text x="10.3" y="236">E</text>
<text x="408.3" y="236">E</text>
<text x="10.3" y="286">F</text>
<text x="35" y="287">1</text>
<text x="85" y="287">2</text>
<text x="135" y="287">3</text>
<text x="185" y="287">4</text>
<text x="235" y="287">5</text>
<text x="285" y="287">6</text>
<text x="335" y="287">7</text>
<text x="385" y="287">8</text>
<text x="408.3" y="286">F</text>
</g>
<g font-size="1" fill="#006464">
<text x="244.6" y="76.1" transform="rotate(-90 244.6 76.1)">PG</text>
<text x="290.3" y="220.9" transform="rotate(-90 290.3 220.9)">PG</text>
</g>
<g font-size=".5" fill="#006464">
<text x="208.7" y="55.6" transform="rotate(-90 208.7 55.6)">MUTE</text>
<text x="211.2" y="56.7" transform="rotate(-90 211.2 56.7)">STBY</text>
<text x="254.4" y="202.9" transform="rotate(-90 254.4 202.9)">MUTE</text>
<text x="256.9" y="204" transform="rotate(-90 256.9 204)">STBY</text>
</g>
</svg>
